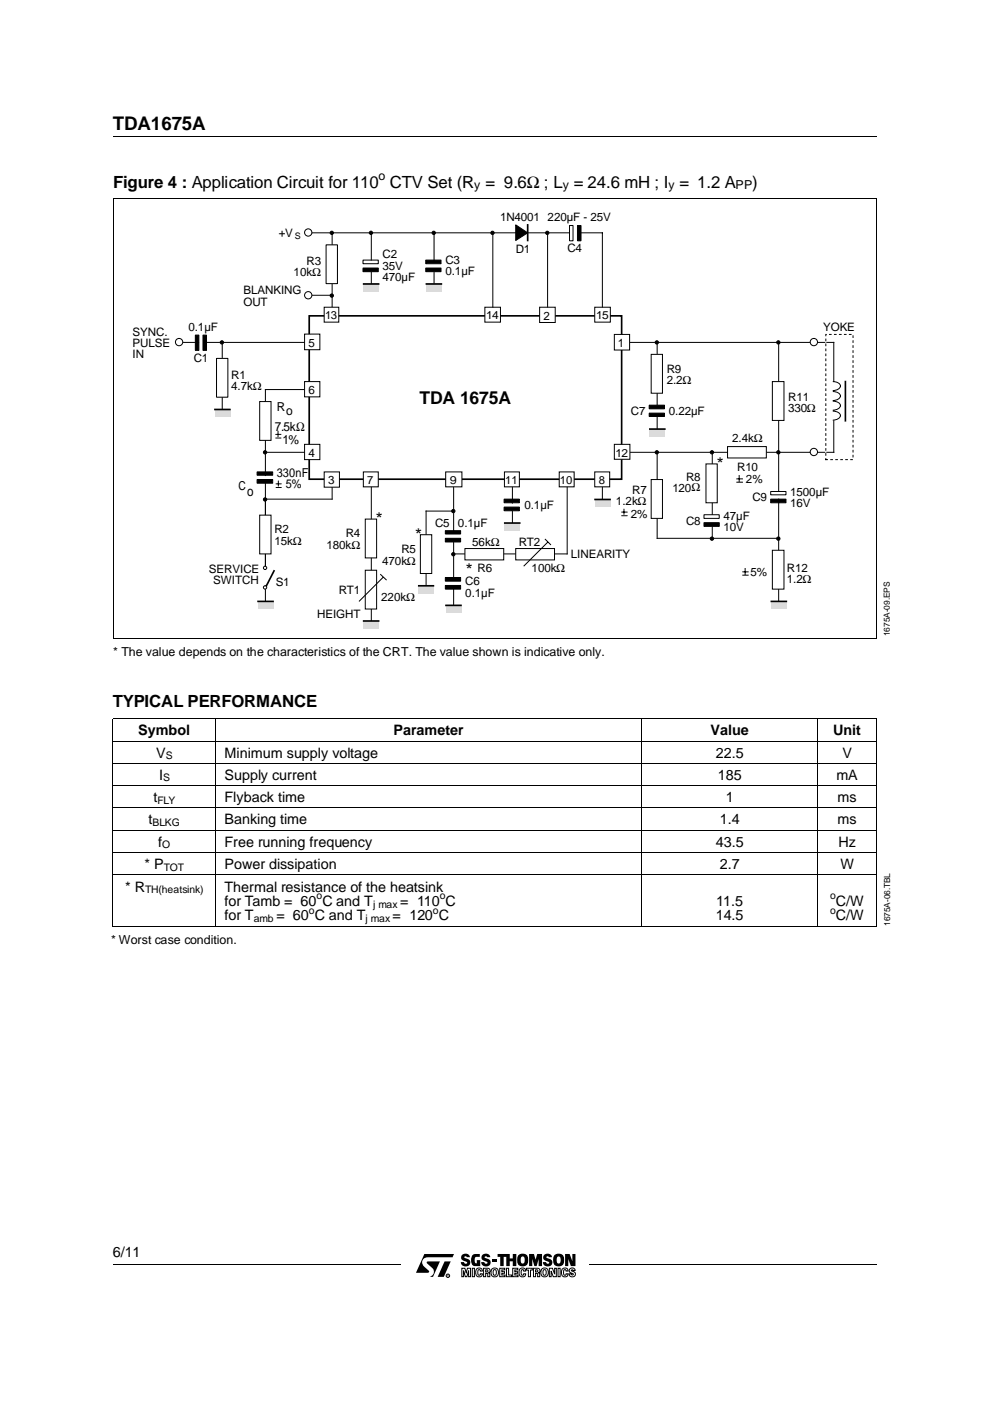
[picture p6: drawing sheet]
<svg xmlns="http://www.w3.org/2000/svg" width="210mm" height="297mm" viewBox="0 0 210 297" stroke-linecap="round" stroke-linejoin="round" font-family="sans-serif">
<g fill="none" stroke="#000" stroke-width=".21">
<path d="M23.9 152.4v44M24 152.4h161.9M24 157.1h161.9M45.7 152.4v44M136 152.4v44M173.4 152.4v44M185.8 152.4v44M24 161.9h161.9M24 166.5h161.9M24 171.3h161.9M24 176h161.9M24 180.8h161.9"/>
<path d="M24 185.5h161.9M24 196.3h161.9"/>
</g>
<g fill="#fff">
<path d="M23.6 197.7v4.6z"/>
<path d="M23.6 197.7h69.6z"/>
<path d="M23.6 202.3h69.6z"/>
<path d="M93.2 197.7v4.6z"/>
<path d="M187 176.2v20.2z"/>
<path d="M187 176.2h3.9z"/>
<path d="M187 196.4h3.9z"/>
<path d="M190.9 176.2v20.2z"/>
</g>
<path d="M24 42.1h161.9M24 42v93.4M185.9 42v93.4M131 72.6h45.8M139.3 72.6v13.3M131 95.9h45.8M24 135.5h161.9" fill="none" stroke="#000" stroke-width=".21"/>
<path d="M138.1 75.1h2.4v8.3h-2.4z" fill="#fff" stroke="#000" stroke-width=".21"/>
<path d="M137.6 85.9h3.3v.8h-3.3zM137.6 87.6h3.3v.7h-3.3z" fill="#000" stroke="#000" stroke-width=".21"/>
<path d="M176.6 80.9a1.26 1.26 0 0 1 1.6 1 1.38 1.38 0 0 1-1.6 .9M176.6 83a1.26 1.26 0 0 1 1.6 1 1.38 1.38 0 0 1-1.6 .9M176.6 85.1a1.26 1.26 0 0 1 1.6 .9 1.38 1.38 0 0 1-1.6 1M176.6 87.2a1.26 1.26 0 0 1 1.6 1 1.38 1.38 0 0 1-1.6 .9" fill="none" stroke="#000" stroke-width=".21"/>
<path d="M137.8 91h3.2v1.6h-3.2z" fill="#dbdbdb"/>
<path d="M137.8 91h3.2" fill="none" stroke="#000" stroke-width=".35"/>
<g fill="#000" stroke="#000" stroke-width=".21">
<circle cx="139.3" cy="72.6" r=".35"/>
<circle cx="139.3" cy="95.9" r=".35"/>
<circle cx="150.9" cy="95.9" r=".35"/>
</g>
<path d="M139.3 88.4v2.5" fill="none" stroke="#000" stroke-width=".21"/>
<path d="M154.3 94.7h8.2v2.4h-8.2z" fill="#fff" stroke="#000" stroke-width=".21"/>
<circle cx="165" cy="95.9" r=".35" fill="#000" stroke="#000" stroke-width=".21"/>
<path d="M165.1 72.6v31.6" fill="none" stroke="#000" stroke-width=".21"/>
<path d="M163.8 80.9h2.4v8.2h-2.4z" fill="#fff" stroke="#000" stroke-width=".21"/>
<g fill="#fff" stroke="#000" stroke-width=".21">
<circle cx="172.6" cy="72.5" r=".77"/>
<circle cx="172.6" cy="95.8" r=".77"/>
</g>
<path d="M175.1 70.9h5.8v26.5h-5.8z" fill="none" stroke="#fff" stroke-width=".21"/>
<path d="M175.1 70.9h5.8v26.5h-5.8z" fill="none" stroke="#000" stroke-width=".21" stroke-dasharray=".4 .7"/>
<path d="M176.8 72.6v8.3M139.3 95.9v18.2M151 95.9v13.2M176.8 89.2v6.7M165.1 105.8v21.6" fill="none" stroke="#000" stroke-width=".21"/>
<path d="M179.2 80.9v8.3" fill="none" stroke="#000" stroke-width=".35"/>
<path d="M149.3 109.1h3.2v.8h-3.2z" fill="#fff" stroke="#000" stroke-width=".21"/>
<path d="M149.3 110.8h3.2v.8h-3.2z" fill="#000" stroke="#000" stroke-width=".21"/>
<g fill="#fff" stroke="#000" stroke-width=".21">
<path d="M138.1 101.7h2.4v8.2h-2.4z"/>
<path d="M149.7 98.4h2.4v8.2h-2.4z"/>
</g>
<circle cx="150.9" cy="114.2" r=".35" fill="#000" stroke="#000" stroke-width=".21"/>
<path d="M139.3 114.1h25.8M151 111.7v2.4" fill="none" stroke="#000" stroke-width=".21"/>
<path d="M163.8 116.7h2.4v8.2h-2.4z" fill="#fff" stroke="#000" stroke-width=".21"/>
<path d="M163.5 127.5h3.3v1.6h-3.3z" fill="#dbdbdb"/>
<path d="M163.5 127.5h3.2" fill="none" stroke="#000" stroke-width=".35"/>
<circle cx="165" cy="114.2" r=".35" fill="#000" stroke="#000" stroke-width=".21"/>
<path d="M163.4 104.2h3.2v.7h-3.2z" fill="#fff" stroke="#000" stroke-width=".21"/>
<path d="M163.4 105.8h3.2v.8h-3.2z" fill="#000" stroke="#000" stroke-width=".21"/>
<path d="M65.4 49.4h55.7M70.4 49.4v16.6M56.3 82.6h8.3M156.2 101.5h1.2M156.2 102.2h1.2M156.7 100.8v1.2M157.5 121.2h1.1M157.5 121.9h1.1M158 120.5v1.2" fill="none" stroke="#000" stroke-width=".21"/>
<path d="M65.6 67h66.2v34.6h-66.2z" fill="#fff" stroke="#000" stroke-width=".35"/>
<path d="M108.6 108.4v3.3" fill="none" stroke="#000" stroke-width=".21"/>
<path d="M130.3 70.9h3.2v3.3h-3.2z" fill="#fff" stroke="#000" stroke-width=".21"/>
<path d="M109.3 47.7l2.6 1.7-2.6 1.6z" fill-rule="evenodd" fill="#000" stroke="#000" stroke-width=".21"/>
<path d="M111.9 47.7v3.3" fill="none" stroke="#000" stroke-width=".35"/>
<g fill="#fff" stroke="#000" stroke-width=".21">
<path d="M114.4 65.1h3.3v3.3h-3.3z"/>
<path d="M68.7 65.1h3.1v3.2h-3.1z"/>
<path d="M102.8 65.1h3.3v3.2h-3.3z"/>
<path d="M126.1 65.1h3.3v3.2h-3.3z"/>
<path d="M130.3 94.2h3.3v3.2h-3.3z"/>
</g>
<path d="M78.7 102.5v29.9M96.2 102.5v10M108.6 102.5v4.2M120.3 101.7v15.7M127.7 102.5v3.3" fill="none" stroke="#000" stroke-width=".21"/>
<g fill="#fff" stroke="#000" stroke-width=".21">
<path d="M77 100.1h3.2v3.1h-3.2z"/>
<path d="M126.1 100.1h3.2v3.1h-3.2z"/>
<path d="M94.5 100.1h3.4v3.1h-3.4z"/>
<path d="M118.6 100.1h3.1v3.1h-3.1z"/>
<path d="M107 100.1h3.1v3.1h-3.1z"/>
</g>
<path d="M106.9 105.8h3.2v.8h-3.2zM106.9 107.5h3.2v.8h-3.2z" fill="#000" stroke="#000" stroke-width=".21"/>
<path d="M107 110.9h3.3v1.6h-3.3z" fill="#dbdbdb"/>
<path d="M107 110.9h3.2" fill="none" stroke="#000" stroke-width=".35"/>
<path d="M90.3 108.4v15.7M96.2 117.4h24.1M96.2 125v3.3" fill="none" stroke="#000" stroke-width=".21"/>
<path d="M98.6 116.3h8.2v2.4h-8.2z" fill="#fff" stroke="#000" stroke-width=".21"/>
<g fill="#000" stroke="#000" stroke-width=".21">
<circle cx="96.1" cy="108.4" r=".35"/>
<circle cx="96.1" cy="117.5" r=".35"/>
</g>
<path d="M94.4 112.5h3.3v.7h-3.3zM94.4 114.1h3.3v.8h-3.3zM94.4 122.4h3.3v.8h-3.3zM94.4 124.1h3.3v.8h-3.3z" fill="#000" stroke="#000" stroke-width=".21"/>
<path d="M96.2 115v7.4" fill="none" stroke="#000" stroke-width=".21"/>
<path d="M126.2 105.9h3.2v1.6h-3.2z" fill="#dbdbdb"/>
<path d="M126.2 105.9h3.1" fill="none" stroke="#000" stroke-width=".35"/>
<path d="M94.6 128.4h3.2v1.5h-3.2z" fill="#dbdbdb"/>
<path d="M94.6 128.4h3.1" fill="none" stroke="#000" stroke-width=".35"/>
<path d="M89.1 113.4h2.4v8.2h-2.4z" fill="#fff" stroke="#000" stroke-width=".21"/>
<path d="M90.3 108.4h5.9" fill="none" stroke="#000" stroke-width=".21"/>
<path d="M88.8 124.2h3.2v1.6h-3.2z" fill="#dbdbdb"/>
<path d="M88.8 124.2h3.1" fill="none" stroke="#000" stroke-width=".35"/>
<g fill="#fff" stroke="#000" stroke-width=".21">
<path d="M77.4 110.1h2.5v8.2h-2.5z"/>
<path d="M77.4 120.9h2.5v8.2h-2.5z"/>
<path d="M109.3 116.3h8.3v2.4h-8.3z"/>
</g>
<path d="M115.6 114.3l1.1 1.2M116.1 115l-5 5M80.7 121.8l1.2 1.1M81.2 122.4l-5 5" fill="none" stroke="#000" stroke-width=".21"/>
<path d="M77.1 131.7h3.2v1.5h-3.2z" fill="#dbdbdb"/>
<path d="M77.1 131.7h3.2" fill="none" stroke="#000" stroke-width=".35"/>
<path d="M43.6 72.6h21M56.3 82.6v18.2M56.3 95.9h8.3M56.3 102.5v17.5M70.4 102.5v3.3" fill="none" stroke="#000" stroke-width=".21"/>
<g fill="#fff" stroke="#000" stroke-width=".21">
<path d="M64.6 94.2h3.2v3.2h-3.2z"/>
<path d="M64.6 80.9h3.2v3.2h-3.2z"/>
<path d="M68.7 100.1h3.3v3.2h-3.3z"/>
</g>
<path d="M58.1 121l-1.7 3.3" fill="none" stroke="#000" stroke-width=".35"/>
<path d="M56.3 124.1v4.2" fill="none" stroke="#000" stroke-width=".21"/>
<circle cx="56.2" cy="105.9" r=".35" fill="#000" stroke="#000" stroke-width=".21"/>
<circle cx="56.2" cy="120.4" r=".35" fill="#fff" stroke="#000" stroke-width=".21"/>
<path d="M56.3 105.8v14.2" fill="none" stroke="#000" stroke-width=".21"/>
<path d="M55.1 109.2h2.4v8.2h-2.4z" fill="#fff" stroke="#000" stroke-width=".21"/>
<circle cx="56.2" cy="124.6" r=".35" fill="#fff" stroke="#000" stroke-width=".21"/>
<path d="M54.7 127.5h3.3v1.6h-3.3z" fill="#dbdbdb"/>
<path d="M54.7 127.5h3.2" fill="none" stroke="#000" stroke-width=".35"/>
<path d="M54.5 100.1h3.3v.7h-3.3zM54.5 101.7h3.3v.7h-3.3z" fill="#000" stroke="#000" stroke-width=".21"/>
<path d="M55.1 85.1h2.4v8.3h-2.4z" fill="#fff" stroke="#000" stroke-width=".21"/>
<circle cx="56.2" cy="95.9" r=".35" fill="#000" stroke="#000" stroke-width=".21"/>
<path d="M56.3 105.8h14.1" fill="none" stroke="#000" stroke-width=".21"/>
<path d="M64.6 70.8h3.2v3.3h-3.2z" fill="#fff" stroke="#000" stroke-width=".21"/>
<path d="M45.6 86.8h3.2v1.6h-3.2z" fill="#dbdbdb"/>
<path d="M45.6 86.8h3.1" fill="none" stroke="#000" stroke-width=".35"/>
<circle cx="47" cy="72.6" r=".35" fill="#000" stroke="#000" stroke-width=".21"/>
<path d="M41.4 71h.8v3.3h-.8zM43 71h.8v3.3h-.8z" fill="#000" stroke="#000" stroke-width=".21"/>
<path d="M38.8 72.6h3.3" fill="none" stroke="#000" stroke-width=".21"/>
<circle cx="38" cy="72.5" r=".77" fill="#fff" stroke="#000" stroke-width=".21"/>
<path d="M47.1 72.6v14.1" fill="none" stroke="#000" stroke-width=".21"/>
<g fill="#fff" stroke="#000" stroke-width=".21">
<path d="M45.9 76h2.4v8.2h-2.4z"/>
<path d="M69.1 51.9h2.4v8.2h-2.4z"/>
</g>
<g fill="#000" stroke="#000" stroke-width=".21">
<circle cx="70.3" cy="49.4" r=".35"/>
<circle cx="70.3" cy="62.7" r=".35"/>
</g>
<path d="M65.4 62.6h5" fill="none" stroke="#000" stroke-width=".21"/>
<circle cx="65.4" cy="62.6" r=".77" fill="#fff" stroke="#000" stroke-width=".21"/>
<path d="M77 55.1h3.2v.8h-3.2z" fill="#fff" stroke="#000" stroke-width=".21"/>
<path d="M77 56.8h3.2v.8h-3.2z" fill="#000" stroke="#000" stroke-width=".21"/>
<path d="M78.7 57.7v2.4" fill="none" stroke="#000" stroke-width=".21"/>
<path d="M77.1 60.2h3.2v1.6h-3.2z" fill="#dbdbdb"/>
<path d="M77.1 60.2h3.2" fill="none" stroke="#000" stroke-width=".35"/>
<path d="M92 57.7v2.4" fill="none" stroke="#000" stroke-width=".21"/>
<path d="M90.4 60.2h3.2v1.6h-3.2z" fill="#dbdbdb"/>
<path d="M90.4 60.2h3.2" fill="none" stroke="#000" stroke-width=".35"/>
<path d="M90.3 55.1h3.2v.8h-3.2zM90.3 56.8h3.2v.8h-3.2z" fill="#000" stroke="#000" stroke-width=".21"/>
<path d="M104.5 49.4v15.7" fill="none" stroke="#000" stroke-width=".21"/>
<circle cx="65.4" cy="49.3" r=".77" fill="#fff" stroke="#000" stroke-width=".21"/>
<path d="M78.7 49.4v5.7M92 49.4v5.7" fill="none" stroke="#000" stroke-width=".21"/>
<g fill="#000" stroke="#000" stroke-width=".21">
<circle cx="78.7" cy="49.4" r=".35"/>
<circle cx="92" cy="49.4" r=".35"/>
</g>
<path d="M120.7 47.8h.8v3.3h-.8z" fill="#fff" stroke="#000" stroke-width=".21"/>
<path d="M122.4 47.8h.8v3.3h-.8z" fill="#000" stroke="#000" stroke-width=".21"/>
<path d="M116.1 49.4v15.7M122.7 49.4h5v15.7M58.5 92.1h1.1M58.5 92.9h1.1M58.9 91.4v1.2M58.5 102.6h1.1M58.5 103.4h1.1M59 102v1.1M131.8 108.6h1.2M131.8 109.3h1.2M132.3 107.9v1.2" fill="none" stroke="#000" stroke-width=".21"/>
<g fill="#000" stroke="#000" stroke-width=".21">
<circle cx="104.4" cy="49.4" r=".35"/>
<circle cx="116" cy="49.4" r=".35"/>
<circle cx="165" cy="72.6" r=".35"/>
</g>
<g fill="#fff">
<path d="M187 116.6v18.4z"/>
<path d="M187 116.6h3.3z"/>
<path d="M187 135h3.3z"/>
<path d="M190.3 116.6v18.4z"/>
<path d="M24 136.6v4z"/>
<path d="M24 136.6h107.3z"/>
<path d="M24 140.6h107.3z"/>
<path d="M131.3 136.6v4z"/>
</g>
<path d="M89.9 265.7h6.6l-2.4 5.2h-6.5z" fill="#fff"/>
<g fill="#000">
<path d="M90 265.9h6.3l-.4 .7h-5.2a1.11 1.11 0 0 0-1.1 .7 1.11 1.11 0 0 0 .4 1.3l.9 .8v.4l-2.7 .1zM90.5 267.5l2.8-.1-1.5 3.3h-.7a1.1 1.1 0 0 0 .6-1.8l-1.1-1zM94.3 267.4h1.3l-1.5 3.3h-1.3zM98 266a.98 .98 0 0 1 1.6 .6l-1.1-.2v.3l.5 .2a.81 .81 0 0 1 .7 .7 .81 .81 0 0 1-.5 .8 1.04 1.04 0 0 1-1.5-.8h.7l.2 .3h.4v-.3l-.5-.2a.77 .77 0 0 1-.7-.5 .77 .77 0 0 1 .2-.9zM100.3 266l1.4-.1v.6h-.7a.82 .82 0 0 0 0 1.4l.1-.7h.7v1.2h-1.1a1.32 1.32 0 0 1-.8-1.8zM102.3 266a.98 .98 0 0 1 1.6 .6l-1.1-.2v.3l.5 .2a.81 .81 0 0 1 .7 .7 .81 .81 0 0 1-.5 .8 1.04 1.04 0 0 1-1.5-.8h.7l.2 .3h.4v-.3l-.5-.2a.77 .77 0 0 1-.7-.5 .77 .77 0 0 1 .2-.9zM104.4 266.9h1v.6h-1zM105.5 265.9h2.6v.9h.6v-.9h.8v2.5h-.8v-1h-.6v1h-.8v-1.9h-.5v1.9h-.7v-1.9h-.6zM109.9 266.2l.3-.3 .6-.1v.6a.88 .88 0 0 0 0 1.5 .88 .88 0 0 0 0-1.5v-.6l.6 .1a1.64 1.64 0 0 1 0 2.5 1.34 1.34 0 0 1-1.5-.3 1.34 1.34 0 0 1-.2-1.6zM112.2 265.9h1l.4 1.2 .3-1.2h1v2.5h-.7v-1.5l-.4 1.5h-.5l-.4-1.5v1.5h-.7zM115.4 266a.98 .98 0 0 1 1.6 .6l-1.1-.2v.3l.5 .2a.81 .81 0 0 1 .7 .7 .81 .81 0 0 1-.5 .8 1.04 1.04 0 0 1-1.5-.8h.7l.2 .3h.4v-.3l-.5-.2a.77 .77 0 0 1-.7-.5 .77 .77 0 0 1 .2-.9zM117.5 266.2l.3-.3 .6-.1v.6a.88 .88 0 0 0 0 1.5 .88 .88 0 0 0 0-1.5v-.6l.6 .1a1.64 1.64 0 0 1 0 2.5 1.34 1.34 0 0 1-1.5-.3 1.34 1.34 0 0 1-.2-1.6z"/>
<path d="M119.8 265.9h1l.6 1.5v-1.5h.6v2.5h-1l-.5-1.5v1.5h-.7z"/>
<path d="M94.9 270.3v.2h.1zM94.8 270.3h.3l.1 .4-.2-.2-.2 .2z"/>
</g>
<g fill="none" stroke="#000" stroke-width=".21">
<path d="M24 29h161.9M24 268.2h61M97.9 268.9h.7l.2 .9 .3-.9h.7v1.8h-.4v-1.3l-.4 1.3h-.3l-.4-1.3v1.3h-.4zM100.1 268.9h.5v1.8h-.5zM101.1 269l.9-.1 .3 .6h-.5l-.2-.3a.74 .74 0 0 0 0 1.2l.2-.3h.5l-.3 .5h-.9l-.2-.3v-.8zM102.5 268.9h.9a.49 .49 0 0 1 .5 .4 .49 .49 0 0 1-.3 .6l.2 .2 .1 .6h-.5v-.5l-.2-.2h-.2v.7h-.5zM103 269.2l.4 .1v.3l-.4 .1zM104.4 269l.5-.2a.95 .95 0 0 1 .8 1 .95 .95 0 0 1-.8 .9l-.5-.1-.2-.3-.1-.8zM104.7 269.3l.2-.1a.69 .69 0 0 1 0 1.2 .7 .7 0 0 1-.2-1.1zM106 268.9h1v.3h-.6v.4h.6v.4h-.6v.3h.7v.4h-1.1zM107.4 268.9h.4v1.4h.7v.4h-1.1zM108.7 268.9h1.1v.3h-.6v.4h.5v.4h-.5v.3h.6v.4h-1.1z"/>
<path d="M110.3 269l.9-.1 .3 .6h-.5l-.2-.3a.74 .74 0 0 0 0 1.2l.2-.3h.5l-.3 .5h-.9l-.2-.6v-.8zM111.6 268.9h1.3v.4h-.4v1.4h-.5v-1.4h-.4zM113.1 268.9h.9a.49 .49 0 0 1 .5 .4 .49 .49 0 0 1-.4 .6l.3 .2v.6h-.4v-.5l-.2-.2h-.2v.7h-.5zM113.6 269.2l.4 .1v.3l-.4 .1zM115 269l.5-.2a.95 .95 0 0 1 .7 1 .95 .95 0 0 1-.7 .9l-.5-.1-.2-.3-.1-.8zM115.2 269.3l.3-.1a.69 .69 0 0 1 0 1.2 .7 .7 0 0 1-.3-1.1zM116.5 268.9h.6l.5 1.2v-1.2h.4v1.8h-.7l-.4-1.2v1.2h-.4zM118.3 268.9h.5v1.8h-.5zM119.3 269l.9-.1 .2 .6h-.4l-.2-.3a.73 .73 0 0 0 0 1.2l.2-.3h.4l-.2 .5h-.9l-.3-.6 .1-.8zM120.8 269a.67 .67 0 0 1 1.1 .4l-.6-.2-.2 .2 .2 .1a.66 .66 0 0 1 .7 .6 .66 .66 0 0 1-.5 .7 .66 .66 0 0 1-.8-.4v-.3h.4l.1 .2h.3l-.1-.3a.61 .61 0 0 1-.6-.3 .61 .61 0 0 1 0-.7zM124.8 268.2h61.1"/>
<circle cx="95" cy="270.5" r=".36"/>
</g>
<text font-size="4" x="23.9" y="27.7">TDA1675A</text>
<g font-size="3.7">
<text x="88.9" y="85.7">TDA 1675A</text>
<text x="152" y="99.7">*</text>
<text x="79.7" y="111.4">*</text>
<text x="88" y="114.7">*</text>
<text x="98.8" y="122.2">*</text>
</g>
<g font-size="3.6">
<text x="24" y="39.8">Figure 4 : Application Circuit for 110 CTV Set (R = 9.6Ω ; L = 24.6 mH ; I = 1.2 A</text>
<text x="159.4" y="39.8">)</text>
<text x="23.9" y="149.9">TYPICAL PERFORMANCE</text>
</g>
<g font-size="3">
<text x="29.3" y="155.9">Symbol</text>
<text x="83.4" y="155.9">Parameter</text>
<text x="150.7" y="155.9">Value</text>
<text x="176.7" y="155.9">Unit</text>
<text x="33.1" y="160.7">V</text>
<text x="47.6" y="160.7">Minimum supply voltage</text>
<text x="151.8" y="160.7">22.5</text>
<text x="178.6" y="160.7">V</text>
<text x="33.7" y="165.3">I</text>
<text x="47.6" y="165.3">Supply current</text>
<text x="152.2" y="165.3">185</text>
<text x="177.3" y="165.3">mA</text>
<text x="32.5" y="170.1">t</text>
<text x="47.6" y="170.1">Flyback time</text>
<text x="153.9" y="170.1">1</text>
<text x="177.6" y="170.1">ms</text>
<text x="31.5" y="174.8">t</text>
<text x="33.5" y="179.5">f</text>
<text x="47.6" y="174.8">Banking time</text>
<text x="47.6" y="179.5">Free running frequency</text>
<text x="151.8" y="179.5">43.5</text>
<text x="152.6" y="174.8">1.4</text>
<text x="177.6" y="174.8">ms</text>
<text x="177.8" y="179.5">Hz</text>
<text x="30.7" y="184.3">* P</text>
<text x="47.6" y="184.3">Power dissipation</text>
<text x="152.6" y="184.3">2.7</text>
<text x="178.2" y="184.3">W</text>
<text x="26.5" y="189">* R</text>
<text x="47.6" y="189">Thermal resistance of the heatsink</text>
<text x="47.6" y="192.1">for Tamb = 60 C and T</text>
<text x="47.6" y="195.1">for T</text>
<text x="58.6" y="195.1">= 60 C and T</text>
<text x="83.2" y="195.1">= 120 C</text>
<text x="84.9" y="192.1">= 110 C</text>
<text x="151.7" y="195.1">14.5</text>
<text x="151.8" y="192.1">11.5</text>
<text x="177.2" y="192.1">C/W</text>
<text x="177.2" y="195.1">C/W</text>
<text x="23.9" y="266.6">6/11</text>
</g>
<text font-size="2.9" x="52.4" y="105.3">o</text>
<g font-size="2.7">
<text x="60.7" y="87.9">o</text>
<text x="58.2" y="91.3">7.5kΩ</text>
<text x="59.9" y="94.1">1%</text>
</g>
<g font-size="2.6">
<text x="80.3" y="38.1">o</text>
<text x="100.5" y="40">y</text>
<text x="119.3" y="40">y</text>
<text x="141.8" y="40">y</text>
<text x="156" y="40">PP</text>
<text x="58.7" y="87.2">R</text>
<text x="58.7" y="101.1">330nF</text>
<text x="50.6" y="103.8">C</text>
<text x="60.6" y="103.5">5%</text>
<text x="24" y="139.1">* The value depends on the characteristics of the CRT. The value shown is indicative only.</text>
<text x="23.6" y="200.2">* Worst case condition.</text>
</g>
<g font-size="2.5">
<text x="106" y="46.8">1N4001</text>
<text x="116.1" y="46.8">220µF - 25V</text>
<text x="59.1" y="50.3">+V</text>
<text x="109.3" y="53.7">D1</text>
<text x="120.3" y="53.4">C4</text>
<text x="62.3" y="58.6">10kΩ</text>
<text x="65" y="56.1">R3</text>
<text x="81.1" y="54.7">C2</text>
<text x="81.1" y="57.2">35V</text>
<text x="81.1" y="59.6">470µF</text>
<text x="94.4" y="55.9">C3</text>
<text x="94.4" y="58.3">0.1µF</text>
<text x="51.6" y="62.4">BLANKING</text>
<text x="51.6" y="64.8">OUT</text>
<text x="28.1" y="71.2">SYNC.</text>
<text x="39.9" y="70.2">0.1µF</text>
<text x="115.3" y="67.8">2</text>
<text x="174.5" y="70.2">YOKE</text>
<text x="28.1" y="73.6">PULSE</text>
<text x="28.1" y="76">IN</text>
<text x="41.1" y="76.8">C1</text>
<text x="65.4" y="73.5">5</text>
<text x="131" y="73.6">1</text>
<text x="49" y="80.3">R1</text>
<text x="49" y="82.7">4.7kΩ</text>
<text x="65.4" y="83.6">6</text>
<text x="141.4" y="79.1">R9</text>
<text x="141.4" y="81.5">2.2Ω</text>
<text x="133.8" y="88.1">C7</text>
<text x="141.8" y="88.1">0.22µF</text>
<text x="167.1" y="84.9">R11</text>
<text x="167.1" y="87.3">330Ω</text>
<text x="155.2" y="93.7">2.4kΩ</text>
<text x="65.4" y="96.9">4</text>
<text x="145.5" y="101.9">R8</text>
<text x="156.3" y="99.9">R10</text>
<text x="69.6" y="102.7">3</text>
<text x="111.2" y="107.9">0.1µF</text>
<text x="130.6" y="107.2">1.2kΩ</text>
<text x="134.1" y="104.8">R7</text>
<text x="142.6" y="104.3">120Ω</text>
<text x="158.2" y="102.4">2%</text>
<text x="159.5" y="106.3">C9</text>
<text x="167.6" y="105.2">1500µF</text>
<text x="167.6" y="107.6">16V</text>
<text x="58.2" y="113.1">R2</text>
<text x="73.3" y="113.9">R4</text>
<text x="92.2" y="111.7">C5</text>
<text x="97.1" y="111.7">0.1µF</text>
<text x="133.7" y="109.8">2%</text>
<text x="145.5" y="111.3">C8</text>
<text x="153.4" y="110.2">47µF</text>
<text x="153.4" y="112.6">10V</text>
<text x="58.2" y="115.5">15kΩ</text>
<text x="69.2" y="116.3">180kΩ</text>
<text x="81" y="119.7">470kΩ</text>
<text x="85.1" y="117.3">R5</text>
<text x="100.1" y="115.8">56kΩ</text>
<text x="110" y="115.8">RT2</text>
<text x="121" y="118.2">LINEARITY</text>
<text x="44.3" y="121.5">SERVICE</text>
<text x="45.2" y="123.8">SWITCH</text>
<text x="58.5" y="124.2">S1</text>
<text x="71.8" y="126">RT1</text>
<text x="98.6" y="124.1">C6</text>
<text x="101.3" y="121.3">R6</text>
<text x="112.7" y="121.3">100kΩ</text>
<text x="159.1" y="122.2">5%</text>
<text x="166.9" y="121.2">R12</text>
<text x="166.9" y="123.6">1.2Ω</text>
<text x="67.3" y="131">HEIGHT</text>
<text x="80.8" y="127.5">220kΩ</text>
<text x="98.6" y="126.5">0.1µF</text>
</g>
<g font-size="2.4">
<text x="68.9" y="67.7">13</text>
<text x="103.1" y="67.7">14</text>
<text x="126.4" y="67.7">15</text>
<text x="130.5" y="96.8">12</text>
<text x="77.9" y="102.7">7</text>
<text x="95.4" y="102.7">9</text>
<text x="107.1" y="102.7">11</text>
<text x="118.7" y="102.7">10</text>
<text x="126.9" y="102.7">8</text>
</g>
<g font-size="2.2">
<text x="35.2" y="160.9">S</text>
<text x="34.6" y="165.7">S</text>
<text x="33.4" y="170.4">FLY</text>
<text x="32.4" y="175.1">BLKG</text>
<text x="34.4" y="179.9">O</text>
<text x="34.7" y="184.6">TOT</text>
<text x="30.8" y="189.3">TH(heatsink)</text>
<text x="67.1" y="190.6">o</text>
<text x="93.2" y="190.6">o</text>
<text x="176" y="190.6">o</text>
<text x="53.8" y="195.5">amb</text>
<text x="65.5" y="193.7">o</text>
<text x="77.5" y="195.5">j max</text>
<text x="79.1" y="192.4">j max</text>
<text x="91.8" y="193.7">o</text>
<text x="176" y="193.7">o</text>
</g>
<text font-size="1.9" x="62.5" y="50.7">S</text>
<g font-size="1.8">
<text x="188.7" y="134.9" transform="rotate(-90 188.7 134.9)">1675A-09.EPS</text>
<text x="188.7" y="196.3" transform="rotate(-90 188.7 196.3)">1675A-06.TBL</text>
</g>
</svg>
